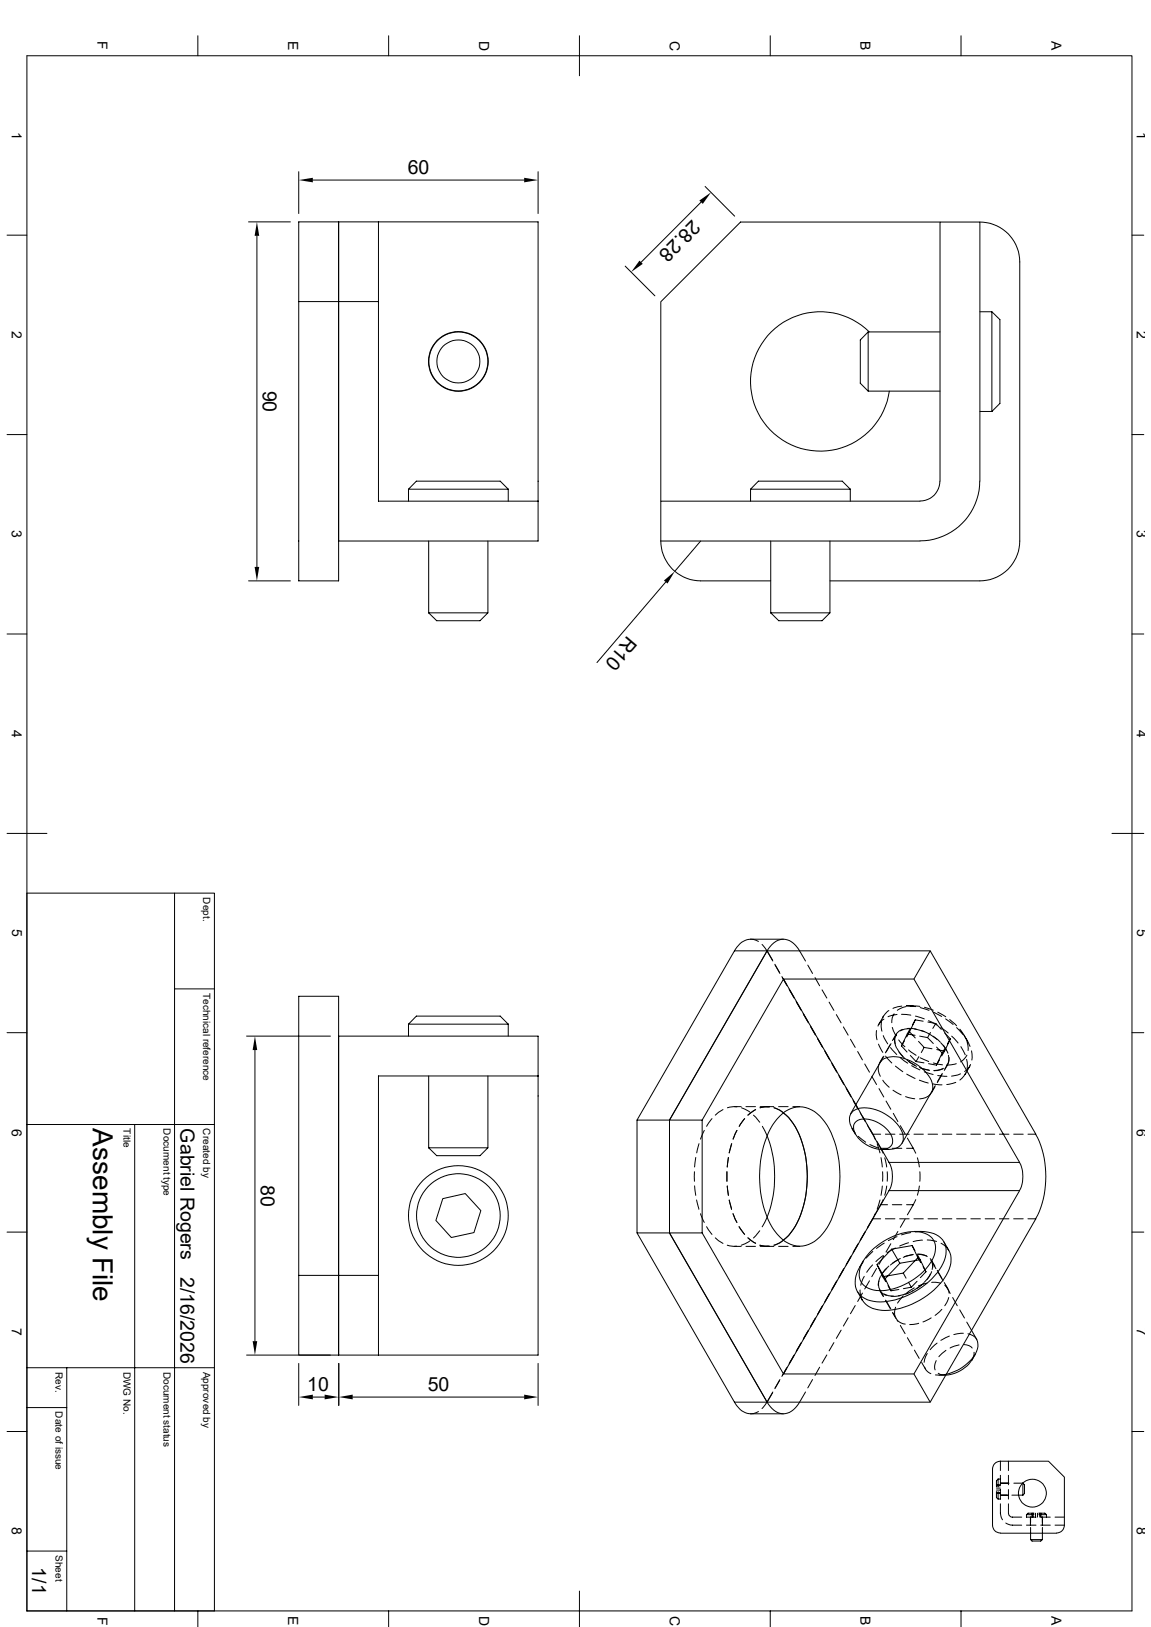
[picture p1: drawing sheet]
<svg xmlns="http://www.w3.org/2000/svg" width="297mm" height="420mm" viewBox="0 0 297 420" stroke-linecap="round" stroke-linejoin="round" font-family="sans-serif">
<g fill="none" stroke="#000" stroke-width=".26">
<path d="M6.9 14.4h285.2v401.4h-285.2zM51.1 9.2v5.2M100.3 9.2v5.2M149.5 9.2v10.4M198.8 9.2v5.2M248 9.2v5.2M64.1 57.3h10.8M77.1 44.3v10.8M77.1 57.3h10.3v82.4v-61.8h-10.3zM80.7 46.5h54.6M87.4 57.3h51.5v72.1h-41.2v-51.5h-10.3zM97.7 57.3v20.6"/>
<path d="M138.9 44.3v10.8M180.9 52.2l-15.5 15.5M181.9 48.1l7.7 7.7M242.6 57.3h-51.5l-20.6 20.6v51.5M252.9 57.3a10.3 10.3 0 0 1 10.2 10.3v72.1a10.3 10.3 0 0 1-10.2 10.2h-38.7M1.8 60.7h5.1M66.3 60.9v85.4M77.1 77.9v72h10.3v-10.2M161.3 68.7l7.7 7.7M292.1 60.7h3M224 85.7l-2 2.1v11.1l2 2.1h18.6M224 85.7v15.3"/>
<path d="M224 85.7h18.6M224.3 85.7a18 18 0 0 0-27.8 3.1 18 18 0 0 0 8.9 26.6 18 18 0 0 0 24.1-14.4M252.9 80.5h3l2.1 2v21.6l-2.1 2.1M255.9 80.5v25.7M1.8 112.2h5.1M252.9 106.2h3M292.1 112.2h3M105.4 126.3h25.7M110.6 139.7v18.5M125.9 139.7v18.5l-2 2h-11.2l-2.1-2M131.1 126.3l-2-2.1h-21.7l-2 2.1v3.1M131.1 126.3v3.1"/>
<path d="M138.9 129.4v10.3h-51.5M170.5 139.7a10.3 10.3 0 0 0 10.3 10.2h18.1M170.5 139.7h66.9M180.8 139.7l-6.7 7.8M193.7 126.3h25.7M198.9 139.7v18.5M214.2 139.7v18.5l-2.1 2h-11.1l-2.1-2M219.4 126.3l-2.1-2.1h-21.6l-2 2.1v3.1M219.4 126.3v3.1M242.5 124.2a5.1 5.1 0 0 1-5.1 5.1l-66.9 .1v10.3M242.6 124.2v-66.9h10.3v66.9M252.8 124.2a15.5 15.5 0 0 1-15.4 15.4"/>
<path d="M64.1 149.9h10.8M110.6 158.2h15.3M171.8 150.2l-17.7 20.8M198.9 158.2h15.3M1.8 163.7h5.1M292.1 163.7h3M1.8 215.1h10.3M286.9 215.1h8.2M6.9 230.5h48.4v185.3M45 230.5v185.3M45 255.3h10.3M189.5 245.4l-25.1 43.7h8.4v29.2l25.2 43.6"/>
<path d="M193.7 242.4h8.4M193.7 242.4l.7 .1 1.3 .5M193.7 242.4a5 5 0 0 0-4.2 3M196.6 243.8l1.3 1.6M197.9 245.4l1.5 2.7M198 245.4l-25.2 43.7v29.2h8.4l21 36.4M198 245.4l-25.2 43.7h8.4l21-36.4M198 245.4l1.3 2.5M198 245.4a4.7 4.7 0 0 1 5.2-2.8l1 .5 .9 .7a15.8 15.8 0 0 1 2.8 4.3M199.9 248.9l1.3 2.1M200 249.1l1.3 2.2M201.8 252.1l1.3 2.4"/>
<path d="M202.2 252.7h33.6M202.2 252.7l18.7 32.5M203.6 255.3l1.3 2.1M203.7 255.5l1.2 2.1M205.4 258.5l1.4 2.3M208.4 249.1l1.3 2.2M210.3 252.3l1.2 2.2M212.1 255.5l1.3 2.1M214 258.7l1.2 2.1M232.7 259.7l-2.3 .6M233.8 259.8l-1.5 .5-.7 .5M234.9 259.7l2.5 .1"/>
<path d="M235.6 259.6h-1.7l2.4 .2M240 245.4h-50.5M1.8 266.6h5.1M63.6 267.5h21.7M65.8 271.1v75.1M87.4 267.5v61.7h10.3v-51.5h41.2M87.4 267.5v82.3h10.3M87.4 267.5v-10.3h-10.3v72h10.3v20.6h-10.3v-20.6M87.4 267.5h51.5v10.2M105.4 264.4h25.7M110.6 277.7v18.6M125.9 277.7v18.6l-2 2h-11.2l-2.1-2"/>
<path d="M131.1 264.4l-2-2.1h-21.7l-2 2.1v3.1M131.1 264.4v3.1M138.9 277.7v72.1h-41.2M207.3 261.7l1.3 2.3M209.1 264.8l1.3 2.2M209.2 265.1l1.2 2.1M210.9 268.1l1.3 2.1M211.1 268.3l1.2 2.1M212.8 271.2l1.2 2.1M212.9 271.4l1.2 2.2M214.6 274.4l1.3 2.2M214.7 274.7l1.2 2.1"/>
<path d="M215.8 261.9l1.2 2.1M216.5 277.6l1.2 2.1M216.6 277.8l1.2 2.2M217.6 265.1l1.3 2.1M219.5 268.3l1.2 2.1M221.3 271.4l1.2 2.2M223.1 274.7l1.3 2.1M225 277.8l1.2 2.2M226.2 266l-.1 1.2 .2 1.2M226.7 269.5l1.1 2.2M227.2 277.8a3.2 3.2 0 0 1-.3-3.3 3.2 3.2 0 0 1 2.8-1.7 11.3 11.3 0 0 1 10.8 6.7 3.1 3.1 0 0 1-3.2 4.2M227.5 263.8l-.1 1.2 .2 1.2"/>
<path d="M227.8 278.8l1.6 1.9M227.8 272.8l-.8 1.6M227.9 267.3l1.2 2.2M228 262.3l-1.3 2.2M228.1 263.1a3.7 3.7 0 0 0-1.5 1.8M228.1 272.6l-8.6 14.9M228.5 272.6l1.6 1.8M229.4 260.9l-1 .8-.6 1M229.8 270.4l1.6 1.8M229.9 269.4l-1.4 2.4M230.3 265.2l.9 2.2M230.7 261.7a3.4 3.4 0 0 0-.6 2.3"/>
<path d="M230.8 268.3l.1 .9 .5 1.4M231.1 275.2l1.9 1.4M231.2 267.1l-.9 1.5M231.2 267.1l-.7 1.3M231.4 267a2.75 2.75 0 0 0-.4 2.5M231.5 270.7l1.5 2M231.5 261.9l-2.3 .6M231.9 268.4l1.6 1.8M232 271.6l1.6 1.7M232.3 273l1.9 1.4M232.6 261.8l2.4 .2M233 265.7a2.92 2.92 0 0 0-1.9 1.4"/>
<path d="M233.3 268.7l-.7 1.3 1.5 1.6M234 273.6l2.1 1.4M234 277.3l2.1 1.1M234.1 265.5l2.4 .2M234.1 266.9l2 .4M234.4 271l2 1.4M234.5 274l2 1.3M234.7 266.4l1.5 1.5M234.7 266.4l-.7 1.3M234.7 265.6a4.2 4.2 0 0 0-2.4 .5M234.8 265.6l-2.2 4.4M234.9 272.5l1.5 1.5"/>
<path d="M235.2 275.1l2.2 1.1M235.5 264.6l.7-1.3-1.5 3.1M236 265.6l2.5 .7M236.2 263.3l2 .3M236.2 262.3l2.3 .7M237 268.8l1.5 1.6M237.1 272.8l-.7 1.2 2 .4M237.2 278.8l2.3 .8M237.3 275.5l2.4 .7M237.4 260.1l2.3 .7M237.4 273l2.2 1M237.6 275.7l2.3 .6"/>
<path d="M237.6 266l2.2 .9M238.5 270.4l2 .3M238.5 270.4l-.8 1.3M238.5 276.6l2.3 .8M238.5 260l2.3 .8M239.4 267.8l1.4 1.6M239.4 263.8l2.1 .4M239.6 263.5l2.1 1.1M239.6 274.6l2 .4M239.6 266.9l2.2 1.4M240.1 266.5l-.7 1.3-2.1-.3M240.7 279.8l2.4 .2"/>
<path d="M240.8 267.5l1.8 1.5M240.8 274.4l2.4 .5M240.9 261.3l2.1 1.1M241.5 264.2l-.8 1.3M241.5 264.2l1.4 1.5M241.7 270.3l1.4 1.5M241.7 270.9l2.1 .4M242 277.6l2.3 .2M242 261.3l2.1 1.2M242.7 269.2l1.6 2M242.8 265.2l1.9 1.5M243.1 277.4l-1.2 2.1"/>
<path d="M243.1 271.8l-1.5 3.2 .8-1.4M243.2 277.1l-1.3 2.1M243.4 269.8l1.2 2.1M243.5 275.8l-.8 .3-1.7 .3h.9l1.4-.5M243.8 266.6l1.4 1.6M243.9 270.6l-.8 1.2M244 263l2 1.5M244.5 274.7l-.7 1.3M244.6 274.8l-.9 1.5M244.7 272.4a3 3 0 0 1-.3 2.5M244.9 273v.1a2.66 2.66 0 0 1-.7 2.1M245.1 263.2l1.7 1.6"/>
<path d="M245.2 268.2l-2.2 4.4M245.2 268.2l-.7 1.3M245.6 267.5l1.6 1.7M246.6 279.4l-2.3 .6M246.8 274.6l-2.4 .4M246.8 265.3l1.7 1.7M247.7 265.7l1.3 2M247.9 277.2l-2.4 .6M247.9 270.2l1.1 2.1M248.8 267.3l.8 1.4M249.2 268l1.1 2.1M249.2 277l-1.5 1.8"/>
<path d="M249.4 273.5l.2 2.3M249.5 272.4l-.8 1.1-.8 .6M249.5 268.8l.3 2.4M250.3 275.2l-1.3 2.2M250.4 274.8l-.3 .7-1.2 1.1M250.7 271.3l.1 2.3M292.1 266.6h3M6.9 290.3h48.4M34.8 290.3v125.5M110.6 296.3h15.3M164.4 289.1v29.2h8.4l25.2 43.7M179.5 298.8l-.3 2.4"/>
<path d="M180.4 295.2l-.6 2.4M181.2 289.1v29.2M181.7 291.8l-.9 2.2M183.7 288.8l-1.4 1.9M186.6 286.4l-2 1.5M188 298.8l-.3 2.4M188.8 295.2l-.6 2.4M189.5 285.7h1.8M190.1 285.7l-2.4 .3M190.2 291.8l-1 2.2M191.3 286l2.2 1.1M192.2 288.8l-1.4 1.9"/>
<path d="M192.5 285.7h2.4M194.4 287.9l1.6 1.8M195 286.4l-2 1.5M196.7 290.7l1.3 2.5M198 293.2a29.3 29.3 0 0 1 0 21M198.5 285.7l-2.4 .3M199.7 285.7h-3.5M199.7 286l1.6 .6 .8 .6M200.9 285.7h2.5M201.2 288.1a6.8 6.8 0 0 1 10.4 0 22.1 22.1 0 0 1 5.1 14.2 24.2 24.2 0 0 1-4.5 16.3 7 7 0 0 1-11.7 0 24.6 24.6 0 0 1-4.4-17.6 21.3 21.3 0 0 1 5.1-12.9zM202.1 287.3a16.6 16.6 0 0 1 5.5 10 27.7 27.7 0 0 1-2.9 20.1l-1.2 1.5-1.4 1.2M204.6 285.7h1.8"/>
<path d="M218.3 280.8l1.2 2.1M218.4 281l1.2 2.2M219.9 291.3a3.2 3.2 0 0 1 1.2-5 10.7 10.7 0 0 1 10.4 3.9 4.6 4.6 0 0 1 1.2 4.9l-.2 .4a4 4 0 0 1-3.3 1.2M220.1 284l1.9 3.2M220.2 284.2l1.2 2.1M220.6 292.4l-.7-1.1 .8 1.5M220.7 289.7a5 5 0 0 1 5.6-.1 6.4 6.4 0 0 1 4 5.1 2.41 2.41 0 0 1-2.8 2 8.2 8.2 0 0 1-7.2-4.9v-.5a1.8 1.8 0 0 1 .4-1.6zM221.5 293.3l1.9 1.6M222 287.2l1.9 3.2M223.8 290.4l1.4 2.4M223.9 290.6l1.2 2.1M224.5 295.4l2.2 .9"/>
<path d="M224.5 291.5l1.2 2.1M225.7 293.8l1.5 2.6M226.3 294.7l3.1 5.4M226.4 295.3l.7 2.3M226.8 281l1.2 2.2M227.2 292.8h-2l.7 1.3M227.2 296.4l.7 1.3M227.2 296.4h1.8M227.3 298.8l.4 2.4M227.6 296.7h1.6M227.9 296.6l1.3 .1M228.3 298.9l.5 2.3"/>
<path d="M228.5 292.8h2.4M228.6 284.2l1.3 2.1M230.3 296.4h2.4M230.4 281.4l2.1 1.2M230.5 287.4l1.2 2.1M232.2 292.8h2.4M232.3 290.6l1.3 2.1M233.7 283.1l2.4 .5M233.9 296.4h1.8M234.1 293.8l1.6 2.6M235.7 296.4l.6 1.3M235.8 292.8h2.5"/>
<path d="M236.7 298.9l.5 2.3M239.5 292.8h2.4M241.3 280.5l-.9 1.6M241.3 280.2l-8.6 14.9M243.2 292.8h2.4M246.8 292.8h2.5M250.5 292.8h2.5M254.2 292.8h2.5M257.9 292.8h2.4M261.6 292.8h2.4M265.3 292.8h2l-27.3-47.4-4.2 7.3 27.3 47.4M267.3 292.8a23.9 23.9 0 0 1 0 21.8"/>
<path d="M1.8 318.1h5.1M114.3 309.4l5.8-1.3 4 4.4-1.8 5.7-5.8 1.2-4-4.4zM164.4 318.3l25.1 43.7M179.2 302.5v2.4M179.2 306.1l.3 2.5M179.7 309.8l.6 2.4M180.8 313.3l.9 2.3M182.3 316.7l1.4 1.9M184.6 319.5l2 1.5M187.6 302.5v2.4M187.7 306.2l.3 2.4M188.2 309.8l.6 2.4"/>
<path d="M189.1 313.3l1.1 2.3M190.7 316.7l1.5 1.9M193 319.5l2 1.4M196 317.7l-1.6 1.9M198 314.2l-1.3 2.5M223.3 317.9l-1.3 2.3M225.1 314.7l-1.2 2.1M225.2 314.6l-1.4 2.4M225.9 313.3l-.7 1.3h2M227.1 309.8l-.7 2.3M227.2 311h1.8M227.2 311l-1.5 2.6"/>
<path d="M227.7 306.2l-.4 2.4M227.8 302.5v2.4M227.9 309.7l-.7 1.3M228.5 314.6h2.4M228.8 306.2l-.5 2.3M228.9 302.5v2.4M229.4 300.1a7.9 7.9 0 0 1 0 7.2M229.4 307.3l-27.2 47.4h33.6M229.4 307.3h33.7M229.4 300.1h33.7M230.3 311h2.4M231.5 319.2l-2.3 1.1"/>
<path d="M231.7 317.9l-1.2 2.1M232.2 314.6h2.4M233.6 314.7l-1.3 2.1M233.9 311h1.8M235 318.2l-2.4 .6M235.7 311l-1.6 2.6M235.8 314.6h2.5M236 317.9h1.7M236.3 309.7l-.6 1.3M237.2 306.2l-.5 2.3M237.4 302.5v2.4M237.7 317.9a6.5 6.5 0 0 1 5.8 2.6 6.8 6.8 0 0 1-1.1 7.3 20.2 20.2 0 0 1-16.2 8.2 5.3 5.3 0 0 1-5.5-4.5l.2-2.2 1-2.3"/>
<path d="M237.7 317.9l-1.5 .1M239.5 314.6h2.4M243.2 314.6h2.4M246.8 314.6h2.5M250.5 314.6h2.5M254.2 314.6h2.5M257.9 314.6h2.4M261.6 314.6h2.4M263.1 300.1a7.9 7.9 0 0 1 0 7.2M263.1 307.3l-27.3 47.4 4.2 7.2M265.3 314.6h2l-27.3 47.3h-42M292.1 318.1h3"/>
<path d="M97.7 329.2v20.6M187.7 321.4l2.4 .3M189.5 321.7h1.8M192.5 321.7h2.4M193.5 320.3l-2.2 1.1M196.1 321.4l2.4 .3M199.7 321.7h-3.5M200.9 321.7h2.5M202.1 320.2l-.8 .6-1.6 .6M204.6 321.7h1.8M212.2 337.2l-1.3 2.1M212.3 337l-1.2 2.1"/>
<path d="M214 334.1l-1.2 2.1M214.1 333.8l-1.2 2.2M215.9 330.8l-1.3 2.2M215.9 330.6l-1.2 2.1M217.7 327.7l-1.2 2.1M217.8 327.4l-1.2 2.2M219.5 324.5l-1.2 2.1M219.6 324.2l-1.2 2.2M220.7 337l-1.2 2.1M221.4 321.3l-1.3 2.1M221.4 321.1l-1.2 2.1M222 333l.2 1.9 .3 .7-1.2-2.2"/>
<path d="M222.5 333.8l-1.2 2.2M222.7 325.8l-.8 1.2M222.8 325.5l-.9 1.5M223 329.5l-.9 2.3M224.4 330.6l-1.3 2.1M224.8 322.9a16.5 16.5 0 0 1 12.2-4.9 4.3 4.3 0 0 1 4.4 4.5 11.3 11.3 0 0 1-5.4 7.6 14 14 0 0 1-11.3 2.7 4.1 4.1 0 0 1-2.7-5.6l1.1-2.2zM225.2 326.5l-1.6 1.9M225.2 323l-1.7 1.8M226.2 327.4l-1.2 2.2M226.3 326.4l1.5 3.2M226.8 330.7a2.95 2.95 0 0 0 .4 2.4M226.9 333a2.92 2.92 0 0 0 1.9 1.4"/>
<path d="M227.2 329.6l-.5 1.4v.9M227.8 329.6l.8 1.2M227.8 334.6l-.8-1.6 1 1.7M227.9 324.1l-1.9 1.6M228 324.2l-1.2 2.2M228.1 334a4.2 4.2 0 0 0 2.4 .6M228.2 320.9l-2 1.4M228.4 330.1l1.5 3.1-.7-1.3M228.5 335.6l1.2 2.1M228.6 335.7l1.3 2.2M228.8 327.4l-1.5 2M229.4 326.8l-1.6 1.7"/>
<path d="M229.9 321.1l-1.3 2.1M230.1 322.5l-3.8 3.9 2.1 3.7 3.8-4M230.3 338.8l.9 1.5M230.5 339l1.2 2.1M231.1 322.2l-2.2 1.2M231.1 337.4l-.3 1.2 .2 1.2M231.9 325.1l-2.1 1.5M231.9 332.9l-2 .3M232.3 334.4l-2.4 .2M232.3 324.9l-2 1.2M233.1 328.6l-5.3 1M233.1 328.6l.7 1.3"/>
<path d="M233.1 334.5l-1.5 1.9M234.3 333.8l-2.5 .7M234.4 331l.8 1.3-2.1 .4M234.4 320.8l-2.2 .8M235.4 321.5l-5.3 1 2.1 3.6 5.2-.9M235.4 321.5l1.5 3.2M235.4 321.5l.7 1.3M235.5 323.9l-2.4 .7M235.6 333.2l-2.2 .9M235.7 323.8l-2.3 .6M235.9 332.4l-1.9 1.4M236.6 330.8l-1.4 1.5"/>
<path d="M236.7 323.9l2.2 4.4M236.8 323.7l.9 .1 1.4 .4M236.8 323.8l1.7 .2 .8 .4M236.9 324.7l.7 1.2M236.9 324.7l-3.8 3.9M237.6 331.8l-2.1 1.4M238 320.1l-2.4 .4M238.2 327l.7 1.3M238.4 331.1l-1.8 1.5M238.9 328.3l-1.4 1.5M239.2 331.2l-2.2 .7M239.3 320.1l2.4 .4"/>
<path d="M240 324.9a2.69 2.69 0 0 1 .7 2.2M240.1 328.9l-1.6 2.1M240.2 325.2a3 3 0 0 1 .3 2.5M240.3 325.4l1.2 2.1M240.4 325.3l.9 1.6M240.4 331h1.1l1.2 .3M240.4 328.3l-1.2 2M241.9 327.9l1.2 2.1M242.1 328.5l1.3 2.2M242.8 320.9a4.5 4.5 0 0 1 2 1.8M243 338l-1.7 1.6M243.6 320.6l1.2 2.1"/>
<path d="M243.7 331.1l.9 1.5M243.8 331.8a2.66 2.66 0 0 1 1.1 2M244 331.7l1.2 2.2M244.8 322.7a6.8 6.8 0 0 1-1.1 7.3 20.2 20.2 0 0 1-16.2 8.2 6.1 6.1 0 0 1-5-2.6M244.8 334.9l-1 2.2M245.8 334.9l1.2 2.2M247.7 338.1l1.2 2.1M6.9 353.1h48.4M17.2 353.1v62.7M63.6 349.8h21.7M77.1 352v10.8M87.4 352v10.8"/>
<path d="M138.9 352v10.8M199.3 359.5l-1.3 2.4M199.4 359.3l-1.5 2.6M201.2 356.4l-1.3 2.1M201.3 356.1l-1.3 2.2M203.1 352.9l-1.3 2.4M204.9 349.8l-1.3 2.3M206.8 346.6l-1.4 2.3M207.9 359.3a15.8 15.8 0 0 1-2.8 4.3 3.9 3.9 0 0 1-6.3-.5l-.8-1.2M208.6 343.4l-1.3 2.3M209.7 356.1l-1.3 2.2M210.4 340.4l-1.3 2.2"/>
<path d="M210.4 340.2l-1.2 2.1M211.5 352.9l-1.2 2.1M213.4 349.8l-1.3 2.1M215.2 346.6l-1.2 2.1M217 343.4l-1.2 2.1M218.9 340.2l-1.3 2.1M231.5 340.8a3.1 3.1 0 0 0 2.1 1M232.3 342.1l1.3 2.2M234.1 345.3l1.3 2.1M236 348.5l1.2 2.1M237.1 341.6l-2.4 .3M237.8 351.7l1 1.7"/>
<path d="M238.6 352.9a2.54 2.54 0 0 0 1.6 1.7M239.3 349.4l-.5 .8-.3 1.5M240.3 340.2l-2.1 1M241.6 351.2v.1a2.96 2.96 0 0 0-.3 2.3M241.8 346.7l-1.8 1.7M242.3 355h1.7M244.1 348.6l-1.8 1.6M245 344.9l-2.2 1.1M247.5 347.2l-2.3 .8M248.6 344.2l-2.5 .3M248.7 347.1h.1a2.66 2.66 0 0 1 2.1 .9M249.5 341.3l2.6 4.5a3.1 3.1 0 0 0-2.3-1.5"/>
<path d="M250.8 351.1a8.3 8.3 0 0 1-8.1 3.7l-.6-.3M251.3 349.1v.7l-.5 1.3 .9-1.5M252 345.8a4.9 4.9 0 0 1-1.9 5.7 11.8 11.8 0 0 1-8.7 3.4M1.8 369.5h5.1M6.9 363.3h10.3M80.7 360.6h3.1M91 360.6h44.3M189.5 361.9a5 5 0 0 0 4.2 3.1M189.5 362h8.5M193.7 365h8.4M195.7 364.4l-1.3 .5-.7 .1M197.9 362l-1.3 1.6"/>
<path d="M258.1 377.2h12.5l4.1 4.1v12.4M258.1 377.2v2.4M258.1 377.2a2.02 2.02 0 0 0-2 2v14.5a2.02 2.02 0 0 0 2 2M260.2 377.2v2.4M292.1 369.5h3M257.1 385.5h1M257.1 384.6h1M257.1 385.3h1M257.1 384.1h1M257.1 383.5h1M257.6 385v2M257.6 381.8v2"/>
<path d="M257.6 381.8a2.09 2.09 0 0 0-.5 2M257.6 381.8h.5M258.1 395.8h14.5M258.1 384.5v2.5h-.5l-.5-.4v-1.6M258.1 388.2a6.9 6.9 0 0 0 .5 3.9l.1 .2M258.1 380.8v2.5h-1M258.1 382.9h2.3M258.1 386h2.1M259.5 393.1l.2 .2a5.9 5.9 0 0 0 4 .4M260.2 388.2v2.4a1.08 1.08 0 0 0 1.1 1h2.4M260.2 380.8v2.5M260.2 384.5v2.5"/>
<path d="M261.1 386h2.8M261.6 382.9h2.3M263.9 382.9l.5 .4v2.2l-.5 .5M263.9 382.9v3.1M264.9 391h1.9M264.9 393.7h2.4M265.9 397.4a2.48 2.48 0 0 0 2.3 .4h.4l.4-.4M265.9 397.4h3.1M265.9 391.6v2.1M265.9 394.3v3.1M266.3 390.6v1M266.6 390.6v1"/>
<path d="M266.8 390.6h-1.5l-.4 .4v.6h2.4M267.2 390.6v1M267.7 390.6v1M268.1 391h1.9M268.1 390.6a2.26 2.26 0 0 1 1.9 .4M268.3 390.6v1M268.6 393.7h2.4M268.6 391.6h2.4M268.6 390.6v1M269 391.6v2.1M269 394.3v3.1M270 391v.6"/>
<path d="M272.2 393.7h2.5M272.2 391.6h2.5M274.7 393.7a2.02 2.02 0 0 1-2.1 2M6.9 400.4h10.3M51.1 415.8v4.1M100.3 415.8v4.1M149.5 410.7v9.2M198.8 415.8v4.1M248 415.8v4.1"/>
<circle cx="118.3" cy="93.3" r="5.5"/>
<circle cx="118.3" cy="93.3" r="7.7"/>
<circle cx="118.3" cy="93.3" r="7.6"/>
<circle cx="118.3" cy="313.8" r="12.9"/>
<circle cx="118.3" cy="313.8" r="10.8"/>
<circle cx="266.4" cy="385.4" r="3.6"/>
</g>
<g fill="#000">
<path d="M77.1 46.5l3.6-.6v1.2zM135.3 45.9l3.6 .6-3.6 .6zM180.5 51.8l3-2.1-2.1 2.9zM66.3 57.3l.6 3.6h-1.2zM165 67.3l.9 .8-3 2.1zM65.7 146.3h1.2l-.6 3.6zM171.3 149.9l2.8-2.4-1.8 3.1zM65.8 267.5l.6 3.6h-1.2zM65.2 346.2h1.2l-.6 3.6zM77.1 360.6l3.6-.6v1.2zM83.8 360l3.6 .6-3.6 .6zM87.4 360.6l3.6-.6v1.2z"/>
<path d="M135.3 360l3.6 .6-3.6 .6z"/>
</g>
<text font-size="7.2" x="23.9" y="291.3" transform="rotate(90 23.9 291.3)">Assembly File</text>
<g font-size="5">
<text x="105.2" y="45">60</text>
<text x="178.6" y="56.6" transform="rotate(135 178.6 56.6)">28.28</text>
<text x="67.8" y="100.8" transform="rotate(90 67.8 100.8)">90</text>
<text x="162" y="164" transform="rotate(130 162 164)">R10</text>
<text x="46.6" y="291.3" transform="rotate(90 46.6 291.3)">Gabriel Rogers</text>
<text x="67.3" y="305.9" transform="rotate(90 67.3 305.9)">80</text>
<text x="46.6" y="329.6" transform="rotate(90 46.6 329.6)">2/16/2026</text>
<text x="79.3" y="359.1">10</text>
<text x="110.4" y="359.1">50</text>
<text x="8.3" y="404.6" transform="rotate(90 8.3 404.6)">1/1</text>
</g>
<g font-size="3.6">
<text x="25.1" y="10.7" transform="rotate(90 25.1 10.7)">F</text>
<text x="74.4" y="10.6" transform="rotate(90 74.4 10.6)">E</text>
<text x="123.6" y="10.5" transform="rotate(90 123.6 10.5)">D</text>
<text x="172.8" y="10.5" transform="rotate(90 172.8 10.5)">C</text>
<text x="222.1" y="10.6" transform="rotate(90 222.1 10.6)">B</text>
<text x="271.3" y="10.6" transform="rotate(90 271.3 10.6)">A</text>
<text x="3.1" y="34" transform="rotate(90 3.1 34)">1</text>
<text x="293.4" y="34" transform="rotate(90 293.4 34)">1</text>
<text x="3.1" y="85.4" transform="rotate(90 3.1 85.4)">2</text>
<text x="293.4" y="85.4" transform="rotate(90 293.4 85.4)">2</text>
<text x="3.1" y="136.9" transform="rotate(90 3.1 136.9)">3</text>
<text x="293.4" y="136.9" transform="rotate(90 293.4 136.9)">3</text>
<text x="3.1" y="188.4" transform="rotate(90 3.1 188.4)">4</text>
<text x="293.4" y="188.4" transform="rotate(90 293.4 188.4)">4</text>
<text x="3.1" y="239.9" transform="rotate(90 3.1 239.9)">5</text>
<text x="293.4" y="239.9" transform="rotate(90 293.4 239.9)">5</text>
<text x="3.1" y="291.3" transform="rotate(90 3.1 291.3)">6</text>
<text x="293.4" y="291.3" transform="rotate(90 293.4 291.3)">6</text>
<text x="3.1" y="342.8" transform="rotate(90 3.1 342.8)">7</text>
<text x="293.4" y="342.8" transform="rotate(90 293.4 342.8)">7</text>
<text x="3.1" y="394.3" transform="rotate(90 3.1 394.3)">8</text>
<text x="293.4" y="394.3" transform="rotate(90 293.4 394.3)">8</text>
<text x="25.1" y="417.3" transform="rotate(90 25.1 417.3)">F</text>
<text x="74.4" y="417.2" transform="rotate(90 74.4 417.2)">E</text>
<text x="123.6" y="417.1" transform="rotate(90 123.6 417.1)">D</text>
<text x="172.8" y="417.1" transform="rotate(90 172.8 417.1)">C</text>
<text x="222.1" y="417.2" transform="rotate(90 222.1 417.2)">B</text>
<text x="271.3" y="417.2" transform="rotate(90 271.3 417.2)">A</text>
</g>
<g font-size="2.6">
<text x="52.5" y="231.6" transform="rotate(90 52.5 231.6)">Dept.</text>
<text x="52.5" y="256.3" transform="rotate(90 52.5 256.3)">Technical reference</text>
<text x="31.9" y="291.3" transform="rotate(90 31.9 291.3)">Title</text>
<text x="42.2" y="291.3" transform="rotate(90 42.2 291.3)">Document type</text>
<text x="52.5" y="291.3" transform="rotate(90 52.5 291.3)">Created by</text>
<text x="14.4" y="354.1" transform="rotate(90 14.4 354.1)">Rev.</text>
<text x="31.9" y="354.1" transform="rotate(90 31.9 354.1)">DWG No.</text>
<text x="42.2" y="354.1" transform="rotate(90 42.2 354.1)">Document status</text>
<text x="52.5" y="354.1" transform="rotate(90 52.5 354.1)">Approved by</text>
<text x="14.4" y="364.4" transform="rotate(90 14.4 364.4)">Date of issue</text>
<text x="14.4" y="401.4" transform="rotate(90 14.4 401.4)">Sheet</text>
</g>
</svg>
